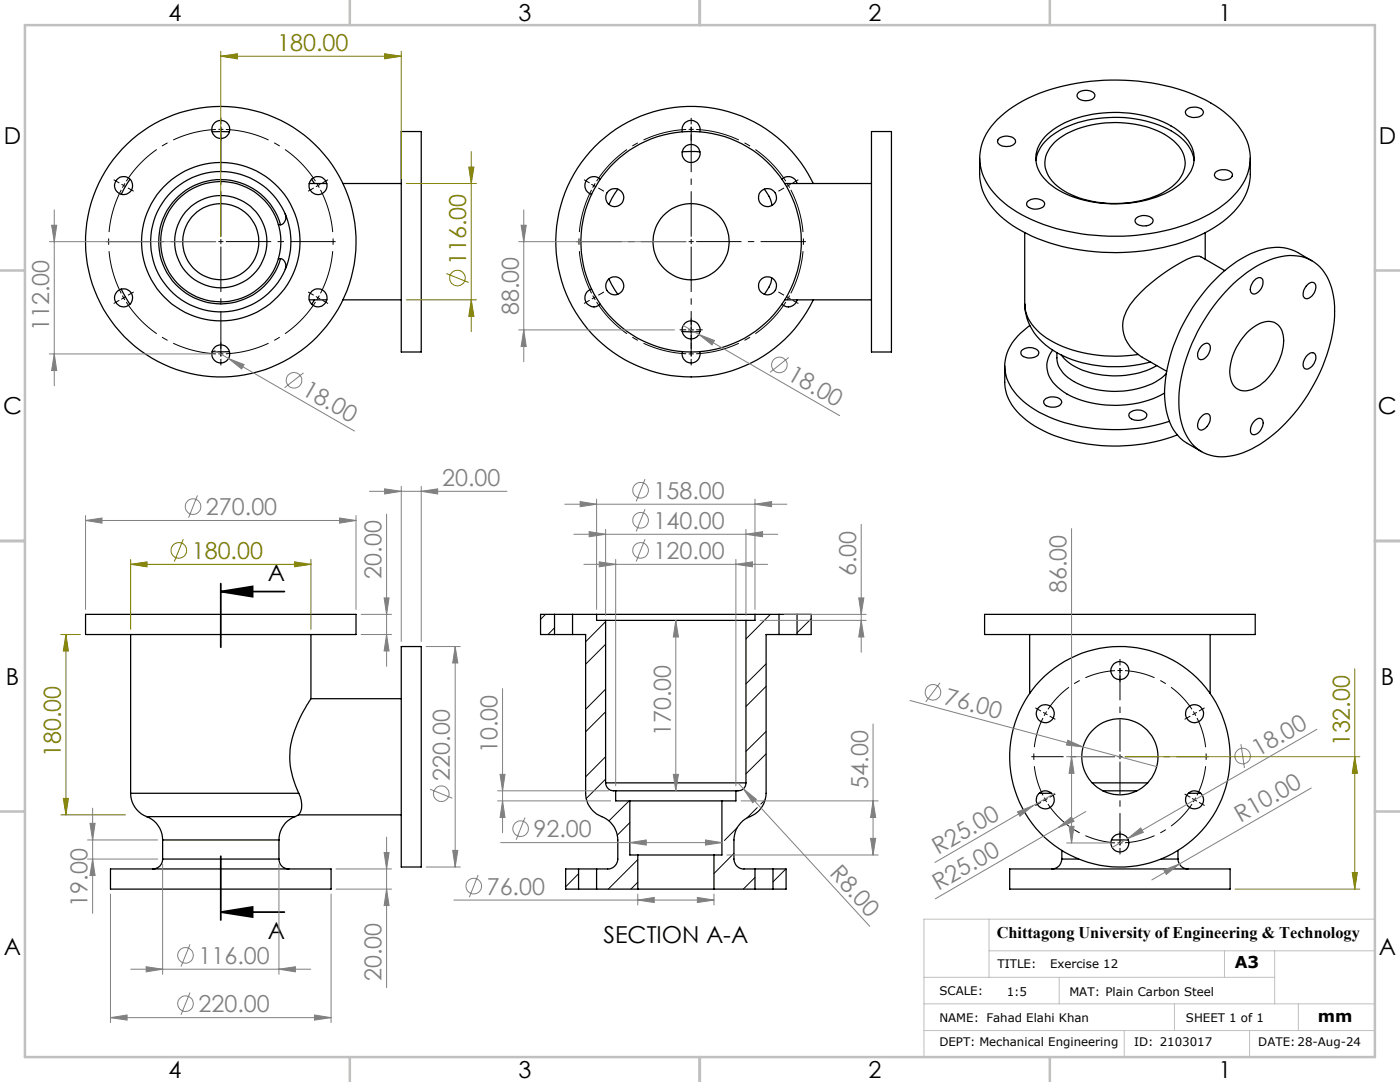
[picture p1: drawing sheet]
<svg xmlns="http://www.w3.org/2000/svg" width="279mm" height="216mm" viewBox="0 0 279 216" stroke-linecap="round" stroke-linejoin="round" font-family="sans-serif">
<g fill="none" stroke="#000" stroke-width=".25">
<path d="M215.3 18.4a2.43 2.43 0 0 1 3.2 .4 1.23 1.23 0 0 1-1.5 1.3 1.61 1.61 0 0 1-2.1-1.1zM25.9 35.8l-1.7 3M42.3 26.3h3.5M61.7 36.6h3.5M62.2 35.8l.6 .8M68.4 36.6h11.7M80.1 26.2h4v44h-4zM119.8 35.8a1.8 1.8 0 0 0-2.9 .3 1.8 1.8 0 0 0 1.2 2.7M123.3 37.7l-1.2 1.9-.6 1.2M136.1 30.3h3.6M136.2 26.3a1.81 1.81 0 0 1 1.7-2.3 1.81 1.81 0 0 1 1.8 2.3M152.5 37.7a6.1 6.1 0 0 1 1.5 3.3"/>
<path d="M156 35.8a1.79 1.79 0 0 1 3.1 .8M156.6 36.6h17.3M162.3 36.6a27 27 0 0 0-41.2-9.5 27 27 0 0 0 0 42.3 27 27 0 0 0 41.2-9.6M173.9 26.2h4v44h-4zM195.5 31.5a16.8 16.8 0 0 0 .3 5.6 14.6 14.6 0 0 0 7.2 8.4 39.8 39.8 0 0 0 23.8 4.7 33 33 0 0 0 18.1-6.7 11.5 11.5 0 0 0 4.6-8.7v-3.3M199 23.8a28.8 28.8 0 0 1 15.9-7.2 43.1 43.1 0 0 1 25.7 3.4 16.9 16.9 0 0 1 8.2 8.1 10 10 0 0 1-2.5 10.8 27.4 27.4 0 0 1-14.2 7.2 42.4 42.4 0 0 1-28.2-3.2 15.6 15.6 0 0 1-8.1-9.1 10.2 10.2 0 0 1 3.2-10zM199.3 27.7a2.42 2.42 0 0 1 3.3 .2 1.21 1.21 0 0 1-1.4 1.3 1.73 1.73 0 0 1-2.1-1zM206.7 32a7.7 7.7 0 0 1 4.3-5.7 24.5 24.5 0 0 1 18.4-2 13.1 13.1 0 0 1 8.1 5.4l.6 1.2 .2 1.1M208.5 27.3a18.2 18.2 0 0 1 11.7-4.8 22.5 22.5 0 0 1 14.9 3.5 6.5 6.5 0 0 1 3.1 6.9 10.2 10.2 0 0 1-6.5 6.1 24.9 24.9 0 0 1-20.4-1 8.4 8.4 0 0 1-4.6-6 6.2 6.2 0 0 1 1.8-4.7zM210.4 28.5a17.8 17.8 0 0 1 12.2-4.1 17.3 17.3 0 0 1 12.2 4.2 5.2 5.2 0 0 1 .1 7.7 16.6 16.6 0 0 1-11 4.3 20 20 0 0 1-12.3-3 5.8 5.8 0 0 1-2.7-7l.6-1.1zM236.8 21.9a2.35 2.35 0 0 1 3.3 .3 1.26 1.26 0 0 1-1.5 1.2 1.59 1.59 0 0 1-2-1.1zM242.6 34.3a2.34 2.34 0 0 1 3.4 .4 1.38 1.38 0 0 1-1.7 1.2 1.56 1.56 0 0 1-1.9-1.2z"/>
<path d="M24.2 57.7l1.7 3M55.6 44.8l.1 .4a11.9 11.9 0 0 1-.1 6.4M55.6 44.8a12 12 0 0 0-18.5-6.3 12 12 0 0 0 0 19.5 12 12 0 0 0 18.5-6.4M55.6 51.6h.4M55.6 44.8h.4M56 51.6a1.5 1.5 0 0 1 .9 2.2M56 44.8a12.4 12.4 0 0 0-19.1-6.7 12.4 12.4 0 0 0 0 20.2 12.4 12.4 0 0 0 19.1-6.7M56.9 42.7a1.52 1.52 0 0 1-.9 2.1M61.7 59.8h3.5M62.8 59.8l-.6 .9M68.4 59.8h11.7M118.1 57.7a1.81 1.81 0 0 0-1.1 2.6 1.81 1.81 0 0 0 2.8 .4"/>
<path d="M121.5 55.6l.6 1.2 1.2 1.9M154 55.5a5.2 5.2 0 0 1-1.5 3.2M156.6 59.8h17.3M159.1 59.8a1.82 1.82 0 0 1-3.1 .9M204.5 46.4v14.3a8.6 8.6 0 0 0 4.3 6.8 27.4 27.4 0 0 0 18.4 3.2M205 40.3a2.33 2.33 0 0 1 3.5 .3 1.5 1.5 0 0 1-1.8 1.1 1.62 1.62 0 0 1-1.8-1zM226.7 43.6a2.33 2.33 0 0 1 3.4 .3 1.47 1.47 0 0 1-1.7 1.2 1.65 1.65 0 0 1-1.9-1zM240.5 46.4v5.4M244.4 54l-4.8-2.7a2.44 2.44 0 0 0-2 .2 33.5 33.5 0 0 0-12.1 9.4 6.8 6.8 0 0 0 1.7 9.8M245.4 57.3a20.2 20.2 0 0 1 11.2-6.3 8.1 8.1 0 0 1 9.1 6.4 23.5 23.5 0 0 1-1.3 14.6 33.1 33.1 0 0 1-14.7 17.6 10.5 10.5 0 0 1-10.1 .4 10.6 10.6 0 0 1-4.3-8.5 31.2 31.2 0 0 1 5.6-18.5l2.1-3zM250.4 55.9a.88 .88 0 0 1 .9-.5 .88 .88 0 0 1 .8 .8 2.36 2.36 0 0 1-2 2.5 1.22 1.22 0 0 1-.3-1.9zM260.9 56.8a.93 .93 0 0 1 1.4-.4 .93 .93 0 0 1 .2 1.3 2.17 2.17 0 0 1-1.9 1.9l-.2-.1a1.75 1.75 0 0 1 .3-2.4z"/>
<path d="M261.8 52l-2.8-1.6a9.5 9.5 0 0 0-8.6-.1 27.2 27.2 0 0 0-11.7 10 31.9 31.9 0 0 0-6.2 19.6 11.1 11.1 0 0 0 3.6 8l3.7 2.2M42.3 70.2h3.5M136.1 66.1h3.6M136.2 70.2a1.8 1.8 0 0 0 1.7 2.2 1.8 1.8 0 0 0 1.8-2.2M200.5 73v3.3a9.8 9.8 0 0 0 4.4 7.6 30.1 30.1 0 0 0 18.4 5.1 33.9 33.9 0 0 0 11.7-2.2M203.9 70a2.33 2.33 0 0 1 3.4 .3 1.5 1.5 0 0 1-1.7 1.1 1.54 1.54 0 0 1-1.9-1zM204.5 60.7a11.4 11.4 0 0 0 6.8 9.9 25.5 25.5 0 0 0 18.3 1.6M205.5 64.9a11.2 11.2 0 0 0-4.9 7 9 9 0 0 0 3.6 8.2 27.6 27.6 0 0 0 16.6 5.6 34.8 34.8 0 0 0 12.6-1.6M208.6 79.6a2.55 2.55 0 0 1 3.2 .3 1.15 1.15 0 0 1-1.3 1.3 2.09 2.09 0 0 1-2.2-.8 .69 .69 0 0 1 .3-.8zM210.1 69.8a5.1 5.1 0 0 0 1 7.5 17.9 17.9 0 0 0 12.5 3.6 19.2 19.2 0 0 0 8.8-2.5M210.9 70.4a5.7 5.7 0 0 0 3.4 5.7 17.9 17.9 0 0 0 16.9-.3l1.6-1.2M211.8 70.8a12.6 12.6 0 0 0 9.3 4.1 17.2 17.2 0 0 0 9.8-1.9"/>
<path d="M227.2 70.7l.8 .6M228 71.3l4.8 2.8M239.8 69a.95 .95 0 0 1 .8-.5 .95 .95 0 0 1 .9 .4 2.38 2.38 0 0 1-1.9 2.9 1.13 1.13 0 0 1-.4-1.8zM248.9 66.4a5.6 5.6 0 0 1 5.4-2.1 3.9 3.9 0 0 1 1.9 4.3 11.6 11.6 0 0 1-6.3 9.1 3 3 0 0 1-4.4-2.7 11.4 11.4 0 0 1 3.4-8.6zM260.7 71l.3-.2a.89 .89 0 0 1 1.2-.4 .89 .89 0 0 1 .4 1.1 2.24 2.24 0 0 1-2 2.1 1.26 1.26 0 0 1-.2-1.9zM225.4 82.4a2.33 2.33 0 0 1 3.5 .4 1.85 1.85 0 0 1-2.5 1l-1-.6-.1-.4zM239.7 83.1a.93 .93 0 0 1 .9-.6 .93 .93 0 0 1 .9 .7 2.5 2.5 0 0 1-1.8 2.6 1.14 1.14 0 0 1-.5-1.8zM250.5 83.9a.89 .89 0 0 1 1.2-.4 .89 .89 0 0 1 .4 1.2 2.14 2.14 0 0 1-2.1 2 1.42 1.42 0 0 1-.2-2zM17.1 122.6h53.9v4h-53.9zM26.1 126.6v31.7M62.1 139.4l-.4 .6a25.3 25.3 0 0 0-3.8 9.5 16.4 16.4 0 0 0 1.7 8.8M62.1 126.6v12.8"/>
<path d="M62.1 139.4h18M80.1 129h4v44h-4zM110.7 122.6h3.6M110.7 126.6h3.6M110.7 122.6h-2.8v4h2.8M110.7 122.6v4M114.3 126.6h2.6v31.7a5.2 5.2 0 0 0 3.7 4.9 5 5 0 0 1 2.7 4.4v3.8a2.04 2.04 0 0 1-2 2h-2.2M114.3 122.6h4.8M114.3 122.6v4M119.1 122.6h31.6M119.1 122.6v1.2h1.8M120.9 123.8h28"/>
<path d="M120.9 123.8v32.4M148.9 123.8v32.4M150.7 122.6h4.8M150.7 122.6v1.2h-1.8M155.5 122.6h3.6M155.5 126.6h3.6M155.5 126.6h-2.6v31.7a5.2 5.2 0 0 1-3.7 4.9 5 5 0 0 0-2.7 4.4v3.8a1.97 1.97 0 0 0 2 2h2.2M155.5 122.6v4M159.1 122.6v4M159.1 122.6h2.8v4h-2.8M196.5 122.6h54v4h-54zM205.5 126.6v11.8"/>
<path d="M241.5 126.6v11.8M26.1 158.3a5 5 0 0 0 3.2 4.6M26.1 158.3h33.5M59.6 158.3a4.2 4.2 0 0 1 .2 4l-.3 .3M120.9 156.2h28M120.9 156.2a1.68 1.68 0 0 0 2 1.6M122.9 157.8h24M122.9 157.8v2h2.8M125.7 159.8h18.4M125.7 159.8v10.8h1.6M144.1 159.8v10.8h-1.6M146.9 157.8v2h-2.8"/>
<path d="M148.9 156.2a1.64 1.64 0 0 1-2 1.6M207.4 158.3h2.4M217.9 156.2h11.2M220.1 157.8h6.8M237.2 158.3h2.4M22 173.4h44.1v4h-44.1zM29.3 162.9a5 5 0 0 1 3.2 4.7M29.3 162.9h29.6M32.5 171.4a1.93 1.93 0 0 1-2 2M32.5 167.6h23.2M32.5 171.4h23.2M32.5 167.6v3.8"/>
<path d="M55.7 171.4a1.93 1.93 0 0 0 2 2M55.7 167.6v3.8M58.9 162.9a5 5 0 0 0-3.2 4.7M59.5 162.6l-.6 .3M59.5 162.6h20.6M115.5 177.4h3.6M115.5 173.4h3.6M115.5 173.4h-2.6v4h2.6M115.5 173.4v4M119.1 177.4h8.2M119.1 173.4v4M127.3 170.6h15.2"/>
<path d="M127.3 177.4h15.2M127.3 170.6v6.8M142.5 177.4h8.2M142.5 170.6v6.8M150.7 177.4h3.6M150.7 173.4h3.6M150.7 173.4v4M154.3 173.4h2.6v4h-2.6M154.3 173.4v4M201.5 173.4h44v4h-44zM211.9 171.4a1.99 1.99 0 0 1-2 2M211.9 171.4h3.4"/>
<path d="M211.9 169.7v1.7M221.8 167.6h3.4M231.7 171.4h3.4M235.1 171.4a1.99 1.99 0 0 0 2 2M235.1 169.7v1.7"/>
<circle cx="24.7" cy="37" r="1.8"/>
<circle cx="44" cy="25.8" r="1.8"/>
<circle cx="63.5" cy="37" r="1.79"/>
<circle cx="122.7" cy="39.4" r="1.81"/>
<circle cx="137.9" cy="30.6" r="1.8"/>
<circle cx="153.2" cy="39.4" r="1.8"/>
<circle cx="24.7" cy="59.4" r="1.8"/>
<circle cx="44.1" cy="48.2" r="14"/>
<circle cx="44.1" cy="48.2" r="7.6"/>
<circle cx="44.1" cy="48.2" r="9.2"/>
<circle cx="44.1" cy="48.2" r="27"/>
<circle cx="44.1" cy="48.2" r="15.8"/>
<circle cx="63.5" cy="59.4" r="1.79"/>
<circle cx="122.7" cy="57" r="1.8"/>
<circle cx="137.9" cy="48.2" r="7.6"/>
<circle cx="137.9" cy="48.2" r="22"/>
<circle cx="153.2" cy="57" r="1.8"/>
<circle cx="44.1" cy="70.6" r="1.79"/>
<circle cx="137.9" cy="65.8" r="1.79"/>
<circle cx="223.5" cy="133.8" r="1.81"/>
<circle cx="208.6" cy="142.4" r="1.8"/>
<circle cx="208.6" cy="159.6" r="1.79"/>
<circle cx="223.5" cy="151" r="22"/>
<circle cx="223.5" cy="151" r="7.6"/>
<circle cx="238.4" cy="142.4" r="1.81"/>
<circle cx="238.4" cy="159.6" r="1.79"/>
<circle cx="223.5" cy="168.2" r="1.79"/>
</g>
<g fill="none" stroke="#000" stroke-width=".2">
<path d="M118.1 36.8l.4 .2M118.5 37l-.2 .5M118.5 37l.5 .3M118.8 36.6l-.3 .4M24.4 59l.5 .9M25.1 59.2l-.9 .5M137.4 65.8h1M137.9 65.3v1M108.9 122.6l-1 1M110.7 125.3l-1.3 1.3M120.9 124l-4 4.1M120.9 137.5l-4 4"/>
<path d="M120.9 128.6l-4 3.9M152.9 132.5l-4 4M152.9 136.9l-4 4.1M153.7 122.6l-4.8 4.9M161.9 123.5l-2.8 2.8M120.9 151l-4 4M120.9 142l-4 4M120.9 155.5l-3.9 3.8M125.6 159.8l-4.1 4M152.7 159.6l-.9 .8M152.9 145.9l-4 4M152.9 150.4l-4 4"/>
<path d="M237.9 159.3l.5 .3M238.4 159.6l-.3 .4M238.4 159.6l.4 .2M238.7 159.2l-.3 .4M115.5 174.3l-2.6 2.7M125.7 164.1l-2.5 2.6M127.3 171.5l-5.9 5.9M127.3 176l-1.4 1.4M146.5 170.3l-4 4M147.1 165.2l-2.5 2.5M150.7 175.1l-2.4 2.3M151.1 161.1l-2.1 2.1"/>
<path d="M156.8 173.4l-2.5 2.6"/>
</g>
<g fill="none" stroke="#808080" stroke-width=".2">
<path d="M9.8 48.2h33.3M10.3 44.9h1l-.5 3.3zM10.8 41.9v35.1M103.5 48.2h33.4M104 44.9h1l-.5 3.3zM104.5 41.9v30.3M9.8 70.6h33.3M10.8 70.6l.5 3.3h-1zM42.5 69.7l28.2 16.3M45.6 71.5l3.1 1.2-.5 .9zM60.6 74.4l-3.8 3M103.5 65.8h31.1"/>
<path d="M104.5 65.8l.5 3.3h-1zM136.3 64.9l3.2 1.8M139.5 66.7l3.1 1.2-.5 .9zM139.5 66.7l28.1 16.2M157.4 71.3l-3.7 3M39.4 98.8l-1.8 4.5M73.7 98h27.5M76.8 97.5l3.3 .5-3.3 .6zM80.1 97v31M84.1 98l3.2-.5v1.1zM84.1 97v31M119.1 99.6v22"/>
<path d="M128.7 95.6l-1.7 4.4M150.7 99.6v22M17.1 103.9l3.3-.5v1zM17.1 102.9v18.7M17.1 103.9h53.9M67.8 103.4l3.2 .5-3.2 .5zM71 102.9v18.7M76.7 119.3h.9l-.4 3.3zM77.2 102.6v30.4M112.7 100.6h44.3M114.5 106.6h40.7M115.8 100.1l3.3 .5-3.3 .5z"/>
<path d="M116.5 112.6h36.7M117.6 106.1l3.3 .5-3.3 .5zM119.6 112.1l3.3 .5-3.3 .5zM120.9 105.6v17.2M122.9 111.6v45.2M128.7 101.6l-1.7 4.4M128.7 107.6l-1.7 4.4M146.9 112.6l3.3-.5v1zM146.9 111.6v45.2M148.9 106.6l3.3-.5v1zM148.9 105.6v17.2M150.7 100.6l3.3-.5v1z"/>
<path d="M171.4 119.3h1l-.5 3.3zM171.9 104.6v25.5M213.9 105.5v62.7M72.1 126.6h6M72.1 122.6h6M77.2 126.6l.4 3.3h-.9zM85.1 129h6.8M90.8 129v44M90.8 129l.6 3.3h-1.1zM100.3 137.4v28.8M134.9 123.8l.5 3.3h-1zM134.9 123.8v34"/>
<path d="M151.7 123.8h21.2M156.5 122.6h16.4M171.9 123.8l.5 3.3h-1zM181.6 139.8l34.5 9.2M187.6 136.2l-2.9 3.9M85.8 157.5l4.5 1.8M99.3 159.8h22.6M99.3 157.8h22.2M99.8 154.5h1l-.5 3.3zM100.3 159.8l.5 3.3h-1zM134.4 154.5h1l-.5 3.3zM147.3 156.2l1 1.2"/>
<path d="M147.9 159.8h27.4M148.3 157.4l2.7 2.1-.8 .7zM148.3 157.4l25.3 27.4M174.2 159.8l.6 3.3h-1.1zM174.2 144.5v26.1M210.5 158.3l-4.3 2.5M212.9 151h9.6M213.1 147.7l3 1.3-3.3-.3zM213.9 151l.4 3.3h-.9zM216.1 149l14.7 4M247.6 148.5l.8 4.7M261.7 157.2l-26.3 15.2"/>
<path d="M262.8 145.5l-37.7 21.8M17.5 167.6h14M17.5 171.4h14M18 164.3h1l-.5 3.3zM18.5 161.3v20.9M18.5 171.4l.5 3.3h-1zM22 178.4v25.6M32.5 172.4v22M55.7 172.4v22M66.1 178.4v25.6M67.1 177.4h11M67.1 173.4h11"/>
<path d="M76.7 170.1h.9l-.4 3.3zM77.2 177.4l.4 3.3h-.9zM77.2 167v30.1M85.1 173h6.8M90.3 169.7h1.1l-.6 3.3zM90.6 179.6h51.9M95.4 174.6l-1.7 4.4M99.9 168.1h44.2M104.8 163.1l-1.8 4.5M125.7 168.1l3.3-.5v1zM127.3 179.6l3.3-.5v1zM127.3 178.4v2.2"/>
<path d="M139.2 179.1l3.3 .5-3.3 .5zM140.8 167.6l3.3 .5-3.3 .5zM142.5 178.4v2.2M145.1 170.6h30.2M173.7 167.3h1.1l-.6 3.3zM203.1 162l3.1-1.2-2.6 2.1zM206.2 160.8l-19.6 11.3M211.2 165.1l2.6-2.1 .5 .9zM212.9 168.2h9.6M213.4 164.9h.9l-.4 3.3zM216.7 161.9l-30 17.5M225.1 167.3l2.5-2.1 .6 .9z"/>
<path d="M225.1 167.3l-3.2 1.8M232.3 173.6l3.1-1.2-2.6 2.1zM235.4 172.4l-5.5 3.2M26.1 193.4h35.9M29.2 192.9l3.3 .5-3.3 .5zM37.9 188.4l-1.8 4.5M37.9 198l-1.8 4.5M55.7 193.4l3.2-.5v1zM22 203.1l3.4-.6v1.1zM22 203.1h44.1M62.8 202.5l3.3 .6-3.3 .5z"/>
<circle cx="58.7" cy="75.9" r="1.55"/>
<circle cx="155.5" cy="72.8" r="1.56"/>
<circle cx="127.8" cy="97.8" r="1.55"/>
<circle cx="38.5" cy="101.1" r="1.56"/>
<circle cx="127.8" cy="103.8" r="1.56"/>
<circle cx="127.8" cy="109.8" r="1.56"/>
<circle cx="186.2" cy="138.2" r="1.56"/>
<circle cx="88.1" cy="158.4" r="1.56"/>
<circle cx="248" cy="150.9" r="1.55"/>
<circle cx="94.5" cy="176.8" r="1.56"/>
<circle cx="103.9" cy="165.4" r="1.56"/>
<circle cx="37" cy="190.6" r="1.55"/>
<circle cx="37" cy="200.3" r="1.55"/>
</g>
<g fill="none" stroke="#808000" stroke-width=".2">
<path d="M44.1 11.2l3.3-.5v1zM44.1 10.2v37M44.1 11.2h36M76.8 10.7l3.3 .5-3.3 .5zM80.1 10.2v25.4M81.1 36.6h14M93.6 33.3h1l-.5 3.3zM94.1 30.3v35.9M81.1 59.8h14M89.1 54.6l4.4 1.8M94.1 59.8l.5 3.3h-1zM26.1 112.6l3.3-.5v1z"/>
<path d="M26.1 111.6v14M26.1 112.6h36M36.6 107.6l-1.8 4.4M58.8 112.1l3.3 .5-3.3 .5zM62.1 111.6v14M12.1 126.6h4M13.2 126.6l.5 3.3h-1.1zM13.2 126.6v36M270.4 133.5v43.9M12.6 159.3h1.1l-.5 3.3zM224.5 151h46.9M270.4 151l.5 3.3h-1z"/>
<path d="M12.1 162.6h12.9M246.5 177.4h24.9M269.9 174.1h1l-.5 3.3z"/>
<circle cx="91.3" cy="55.5" r="1.55"/>
<circle cx="35.7" cy="109.8" r="1.56"/>
</g>
<g fill="none" stroke="#000" stroke-width=".2" stroke-dasharray="15.2 1.3 1.3 1.3" stroke-linecap="butt">
<path d="M23.8 36.5l-1.1-.6M24.7 37l-.3 .4M24.7 37l.2-.4M24.7 37l-.5-.2M24.7 37l.4 .3M25.5 37.5l1.2 .7M44.1 25.8h-.5M44.1 25.8h.5M44.1 25.8v-.5M44.1 25.8v.5M44.1 24.8v-1.3M44.1 26.8v1.3"/>
<path d="M62.6 37.5l-1.1 .7M63.5 37l-.3-.4M63.5 37l.2 .4M63.5 37l.4-.2M63.5 37l-.5 .3M64.3 36.5l1.2-.6M117.7 36.5l-1.2-.6M119.4 37.5l1.1 .7M137.9 25.8h-.5M137.9 25.8h.5M137.9 25.8v-.5M137.9 25.8v.5"/>
<path d="M137.9 24.8v-1.3M137.9 26.8v1.3M156.5 37.5l-1.2 .7M157.3 37l-.2-.4M157.3 37l.3 .4M157.3 37l.5-.2M157.3 37l-.4 .3M158.2 36.5l1.1-.6M23.8 59.9l-1.1 .7M25.5 58.9l1.2-.6M44.1 48.2v-.5M44.1 48.2h-.5"/>
<path d="M44.1 48.2v.5M44.1 48.2h.5M62.6 58.9l-1.1-.6M63.5 59.4l.2-.4M63.5 59.4l-.3 .4M63.5 59.4l.4 .3M63.5 59.4l-.5-.2M64.3 59.9l1.2 .7M117.7 59.9l-1.2 .7M118.5 59.4l.3 .4M118.5 59.4l-.2-.4M118.5 59.4l-.4 .3"/>
<path d="M118.5 59.4l.5-.2M119.4 58.9l1.1-.6M137.9 48.2v-.5M137.9 48.2h-.5M137.9 48.2v.5M137.9 48.2h.5M156.5 58.9l-1.2-.6M157.3 59.4l.3-.4M157.3 59.4l-.2 .4M157.3 59.4l.5 .3M157.3 59.4l-.4-.2M158.2 59.9l1.1 .7"/>
<path d="M44.1 70.6h.5M44.1 70.6h-.5M44.1 70.6v.5M44.1 70.6v-.5M44.1 71.6v1.3M44.1 69.6v-1.3M136.9 65.8h-1.3M137.9 70.6h.5M137.9 70.6h-.5M137.9 70.6v.5M137.9 70.6v-.5M137.9 71.6v1.3"/>
<path d="M137.9 69.6v-1.3M137.9 64.8v-1.3M137.9 66.8v1.3M138.9 65.8h1.3M223.5 133.8h-.5M223.5 133.8h.5M223.5 133.8v-.5M223.5 133.8v.5M223.5 132.8v-1.3M223.5 134.8v1.3M207.8 141.9l-1.2-.7M208.6 142.4l-.2 .4"/>
<path d="M208.6 142.4l.3-.4M208.6 159.6l.3 .4M208.6 159.6l-.2-.4M208.6 142.4l-.4-.3M208.6 142.4l.5 .2M208.6 159.6l-.4 .2M208.6 159.6l.5-.3M209.5 142.9l1.1 .6M209.5 159.1l1.1-.7M223.5 151v-.5M223.5 151h-.5M223.5 151v.5"/>
<path d="M223.5 151h.5M237.5 159.1l-1.1-.7M237.5 142.9l-1.1 .6M238.4 142.4l-.2-.4M238.4 142.4l.3 .4M238.4 142.4l.4-.3M238.4 142.4l-.4 .2M239.3 141.9l1.1-.7M207.8 160.1l-1.2 .6M223.5 168.2h.5M223.5 168.2h-.5M223.5 168.2v.5"/>
<path d="M223.5 168.2v-.5M223.5 169.2v1.3M223.5 167.2v-1.3M239.3 160.1l1.1 .6"/>
</g>
<path d="M24.2 37.9a22.4 22.4 0 0 0 0 20.6M43.1 25.8a22.4 22.4 0 0 0-17.9 10.4M63 36.2a22.4 22.4 0 0 0-17.9-10.4M118.1 37.9a22.4 22.4 0 0 0 0 20.6M136.9 25.8a22.4 22.4 0 0 0-17.8 10.4M156.8 36.2a22.4 22.4 0 0 0-17.9-10.4M64 58.5a22.4 22.4 0 0 0 0-20.6M157.8 58.5a22.4 22.4 0 0 0 0-20.6M25.2 60.3a22.4 22.4 0 0 0 17.9 10.3M45.1 70.6a22.4 22.4 0 0 0 17.9-10.3M119.1 60.3a22.4 22.4 0 0 0 17.8 10.3M138.9 70.6a22.4 22.4 0 0 0 17.9-10.3" fill="none" stroke="#000" stroke-width=".2" stroke-dasharray="15.2 1.3 1.3 1.3" stroke-dashoffset="6.4" stroke-linecap="butt"/>
<path d="M222.5 133.8a17.2 17.2 0 0 0-13.4 7.7M208.1 143.3a17.2 17.2 0 0 0 0 15.4M237.9 141.5a17.2 17.2 0 0 0-13.4-7.7M238.9 158.7a17.2 17.2 0 0 0 0-15.4M209.1 160.4a17.2 17.2 0 0 0 13.4 7.8M224.5 168.2a17.2 17.2 0 0 0 13.4-7.8" fill="none" stroke="#000" stroke-width=".2" stroke-dasharray="15.2 1.3 1.3 1.3" stroke-dashoffset="9.1" stroke-linecap="butt"/>
<path d="M44.1 118h12.7M44.1 116.5v12.7M44.1 118l6.3-1v2.1zM44.1 170.9v12.7M44.1 182h12.7M44.1 182l6.3-1v2z" fill="none" stroke="#000" stroke-width=".35"/>
<path d="M43.1 48.2h-21.9M44.1 47.2v-21.9M44.1 49.2v21.9M45.1 48.2h21.9M136.9 48.2h-21.9M137.9 47.2v-21.9M137.9 49.2v21.9M138.9 48.2h21.9" fill="none" stroke="#000" stroke-width=".2" stroke-dasharray="15.2 1.3 1.3 1.3" stroke-dashoffset="6.2" stroke-linecap="butt"/>
<path d="M222.5 151h-16.7M223.5 150v-16.7M223.5 152v16.7M224.5 151h16.7" fill="none" stroke="#000" stroke-width=".2" stroke-dasharray="15.2 1.3 1.3 1.3" stroke-dashoffset="8.8" stroke-linecap="butt"/>
<g fill="none" stroke="#c0c0c0" stroke-width=".2">
<path d="M274.4 155v55.9h-155M184.4 195h70M197.4 189.7h77M197.4 183.4v11.6M211.4 195v5.3M244.4 189.7v5.3M254.4 189.7v10.6M274.4 183.4h-90v27.5M184.4 200.3h90M184.4 205.6h90M224.4 205.6v5.3M234.4 200.3v5.3"/>
<path d="M249.4 205.6v5.3M259.1 200.3v5.3"/>
</g>
<g fill="none" stroke="#c0c0c0" stroke-width=".5">
<path d="M69.8 0v5M139.7 0v5M209.5 0v5M5 5h269.4v205.9h-269.4zM0 54h5M274.4 54h5M0 108h5M274.4 108h5M0 161.9h5M274.4 161.9h5M69.8 210.9v5M139.7 210.9v5"/>
<path d="M209.5 210.9v5"/>
</g>
<path d="M44.1 118l6.3-1v2.1zM44.1 182l6.3-1v2z" fill="#000"/>
<g fill="#808000">
<path d="M76.8 10.7l3.3 .5-3.3 .5zM44.1 11.2l3.3-.5v1z"/>
<path d="M26.1 112.6l3.3-.5v1zM58.8 112.1l3.3 .5-3.3 .5z"/>
<path d="M12.6 159.3h1.1l-.5 3.3zM13.2 126.6l.5 3.3h-1.1zM269.9 174.1h1l-.5 3.3zM270.4 151l.5 3.3h-1z"/>
<path d="M93.6 33.3h1l-.5 3.3zM94.1 59.8l.5 3.3h-1z"/>
</g>
<g fill="#808080">
<path d="M213.1 147.7l3 1.3-3.3-.3z"/>
<path d="M232.3 173.6l3.1-1.2-2.6 2.1z"/>
<path d="M211.2 165.1l2.6-2.1 .5 .9z"/>
<path d="M148.3 157.4l2.7 2.1-.8 .7z"/>
<path d="M45.6 71.5l3.1 1.2-.5 .9z"/>
<path d="M139.5 66.7l3.1 1.2-.5 .9z"/>
<path d="M67.8 103.4l3.2 .5-3.2 .5zM17.1 103.9l3.3-.5v1zM84.1 98l3.2-.5v1.1zM76.8 97.5l3.3 .5-3.3 .6z"/>
<path d="M29.2 192.9l3.3 .5-3.3 .5zM55.7 193.4l3.2-.5v1zM22 203.1l3.4-.6v1.1zM62.8 202.5l3.3 .6-3.3 .5zM125.7 168.1l3.3-.5v1zM140.8 167.6l3.3 .5-3.3 .5zM127.3 179.6l3.3-.5v1zM139.2 179.1l3.3 .5-3.3 .5zM117.6 106.1l3.3 .5-3.3 .5zM148.9 106.6l3.3-.5v1zM119.6 112.1l3.3 .5-3.3 .5zM146.9 112.6l3.3-.5v1zM115.8 100.1l3.3 .5-3.3 .5zM150.7 100.6l3.3-.5v1z"/>
<path d="M203.1 162l.5 .9 2.6-2.1zM225.1 167.3l3.1-1.2-.6-.9z"/>
<path d="M77.2 126.6l.4 3.3h-.9zM76.7 119.3h.9l-.4 3.3zM77.2 177.4l.4 3.3h-.9zM76.7 170.1h.9l-.4 3.3zM10.8 70.6l.5 3.3h-1zM10.3 44.9h1l-.5 3.3zM213.4 164.9h.9l-.4 3.3zM213.9 151l.4 3.3h-.9zM173.7 167.3h1.1l-.6 3.3zM174.2 159.8l.6 3.3h-1.1zM171.9 123.8l.5 3.3h-1zM171.4 119.3h1l-.5 3.3zM134.4 154.5h1l-.5 3.3zM134.9 123.8l.5 3.3h-1z"/>
<path d="M18 164.3h1l-.5 3.3zM18.5 171.4l.5 3.3h-1zM90.8 129l.6 3.3h-1.1zM90.3 169.7h1.1l-.6 3.3zM99.8 154.5h1l-.5 3.3zM100.3 159.8l.5 3.3h-1zM104 44.9h1l-.5 3.3zM104.5 65.8l.5 3.3h-1z"/>
</g>
<g font-size="4.7">
<text x="33.6" y="4.2">4</text>
<text x="103.5" y="4.2">3</text>
<text x="173.3" y="4.2">2</text>
<text x="243.2" y="4.2">1</text>
<text x=".8" y="28.7">D</text>
<text x="275.2" y="28.7">D</text>
<text x=".6" y="82.6">C</text>
<text x="275" y="82.6">C</text>
<text x="53.4" y="115.9">A</text>
<text x="1.2" y="136.6">B</text>
<text x="275.6" y="136.6">B</text>
<text x=".8" y="190.6">A</text>
<text x="53.4" y="187.3">A</text>
<text x="120.4" y="188.1">SECTION A-A</text>
<text x="275.2" y="190.6">A</text>
<text x="33.6" y="215.1">4</text>
<text x="103.5" y="215.1">3</text>
<text x="173.3" y="215.1">2</text>
<text x="243.2" y="215.1">1</text>
</g>
<g font-size="4.7" fill="#808000">
<text x="55.3" y="10.2">180.00</text>
<text x="93" y="52.9" transform="rotate(-90 93 52.9)">116.00</text>
<text x="38.3" y="111.5">180.00</text>
<text x="269.4" y="148.9" transform="rotate(-90 269.4 148.9)">132.00</text>
<text x="12.2" y="151" transform="rotate(-90 12.2 151)">180.00</text>
</g>
<g font-size="4.7" fill="#808080">
<text x="103.5" y="62.8" transform="rotate(-90 103.5 62.8)">88.00</text>
<text x="9.8" y="66" transform="rotate(-90 9.8 66)">112.00</text>
<text x="156.9" y="75.6" transform="rotate(30 156.9 75.6)">18.00</text>
<text x="60.1" y="78.6" transform="rotate(30 60.1 78.6)">18.00</text>
<text x="88.3" y="97">20.00</text>
<text x="130.4" y="99.5">158.00</text>
<text x="41.1" y="102.8">270.00</text>
<text x="130.4" y="105.5">140.00</text>
<text x="130.4" y="111.5">120.00</text>
<text x="76.2" y="115.5" transform="rotate(-90 76.2 115.5)">20.00</text>
<text x="170.9" y="114.9" transform="rotate(-90 170.9 114.9)">6.00</text>
<text x="212.9" y="118.4" transform="rotate(-90 212.9 118.4)">86.00</text>
<text x="188.2" y="140.4" transform="rotate(15 188.2 140.4)">76.00</text>
<text x="133.9" y="146.9" transform="rotate(-90 133.9 146.9)">170.00</text>
<text x="89.8" y="155.8" transform="rotate(-90 89.8 155.8)">220.00</text>
<text x="99.3" y="150.3" transform="rotate(-90 99.3 150.3)">10.00</text>
<text x="251.1" y="151" transform="rotate(-30 251.1 151)">18.00</text>
<text x="173.3" y="157.4" transform="rotate(-90 173.3 157.4)">54.00</text>
<text x="106.5" y="167">92.00</text>
<text x="247.5" y="164.2" transform="rotate(-30 247.5 164.2)">R10.00</text>
<text x="187.2" y="170.6" transform="rotate(-30 187.2 170.6)">R25.00</text>
<text x="97.1" y="178.5">76.00</text>
<text x="165.4" y="174.4" transform="rotate(47 165.4 174.4)">R8.00</text>
<text x="187.3" y="177.8" transform="rotate(-30 187.3 177.8)">R25.00</text>
<text x="17.5" y="180.9" transform="rotate(-90 17.5 180.9)">19.00</text>
<text x="39.6" y="192.3">116.00</text>
<text x="76.2" y="195.7" transform="rotate(-90 76.2 195.7)">20.00</text>
<text x="39.6" y="202">220.00</text>
</g>
<g font-size="3.3">
<text x="246.4" y="193.2">A3</text>
<text x="263" y="204">mm</text>
</g>
<text font-size="3.2" x="198.9" y="187.2">Chittagong University of Engineering &amp; Technology</text>
<g font-size="2.4">
<text x="199.1" y="193.1">TITLE:</text>
<text x="209.5" y="193.1">Exercise 12</text>
<text x="187.5" y="198.5">SCALE:</text>
<text x="187.5" y="203.9">NAME: Fahad Elahi Khan</text>
<text x="200.9" y="198.7">1:5</text>
<text x="213.4" y="198.7">MAT: Plain Carbon Steel</text>
<text x="187.5" y="208.7">DEPT: Mechanical Engineering</text>
<text x="226.4" y="208.7">ID: 2103017</text>
<text x="236.7" y="204">SHEET 1 of 1</text>
<text x="251.1" y="208.7">DATE:28-Aug-24</text>
</g>
</svg>
